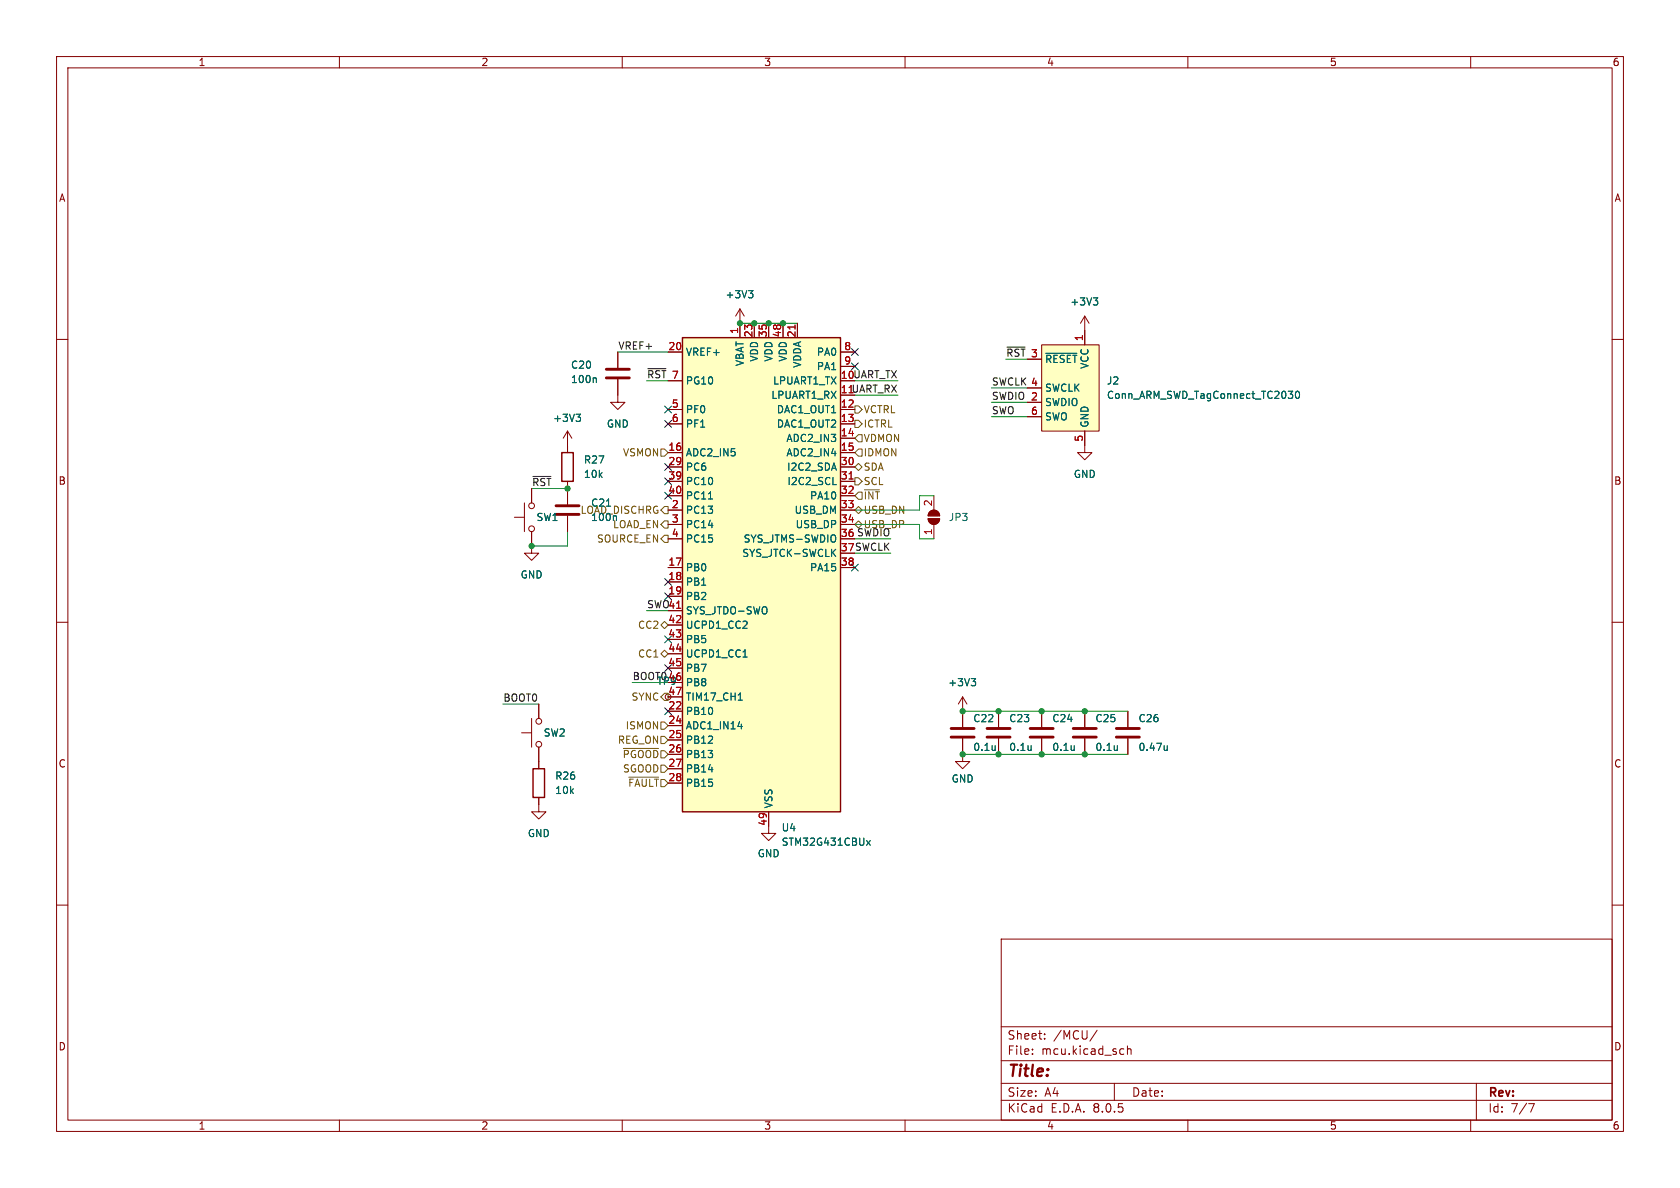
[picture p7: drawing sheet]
<svg xmlns="http://www.w3.org/2000/svg" width="297mm" height="210mm" viewBox="0 0 297 210" stroke-linecap="round" stroke-linejoin="round" font-family="sans-serif">
<g fill="none" stroke="#840000" stroke-width=".18">
<path d="M10 10h277v190h-277zM12 12h273v186h-273zM60 10v2M110 10v2M160 10v2M210 10v2M260 10v2M10 60h2M285 60h2M100.3 76.2l-.7 1.3M100.3 76.2v3.8M100.3 76.2l.8 1.3"/>
<path d="M109.2 67.1v4h1.3l-1.3 1.3-1.3-1.3h1.3M109.2 62.2v2.8M100.3 85.1v1.3M164.1 91.7h2a1.02 1.02 0 0 1-1 1 1.02 1.02 0 0 1-1-1zM164.4 90.5a1.02 1.02 0 0 1 1.1-.2 1.02 1.02 0 0 1 .6 .9h-2zM165.1 87.6v2.6M165.1 92.7v2.6M10 110h2M285 110h2M92.2 129.5h1.8M94 127v5.1M95.2 124.5v2.5"/>
<path d="M95.2 132.1v3.8M170.2 130.6v4h1.2l-1.2 1.3-1.3-1.3h1.3M170.2 125.7v2.8M176.5 125.7v2.8M176.5 130.6v2.8M184.1 125.7v2.8M184.1 130.6v2.8M191.8 125.7v2.8M191.8 130.6v2.8M199.4 125.7v2.8M199.4 130.6v2.8M10 160h2"/>
<path d="M95.2 141v2.5h-1.2l1.2 1.3 1.3-1.3h-1.3M285 160h2M177 166h108v32h-108zM60 198v2M110 198v2M160 198v2M177 194.5h108M177 191.5h108M177 187.5h108M177 181.5h108M182.5 186.3v.1M182.5 185.5v.1"/>
<path d="M184.7 183.6v.1M184.7 182.8v.1M194 182.1l-1.3 2M197 191.5v3M198.2 185.4l.5 .1M198.7 186.3l-.5 .1M199.3 185.5l.2-.1 .4 .1 .1 .9M199.3 184.9v1.5M210 198v2M260 198v2M261 191.5v6.5M270.2 195.1h1l-.6 1.5"/>
<circle cx="95.3" cy="127.5" r=".51"/>
<circle cx="95.3" cy="131.6" r=".51"/>
<circle cx="118.1" cy="123.2" r=".51"/>
</g>
<path d="M107.2 66.8h4.1M107.2 65.3h4.1M168.1 130.3h4.1M168.1 128.8h4.1M174.5 130.3h4.1M174.5 128.8h4.1M182.1 130.3h4.1M182.1 128.8h4.1M189.7 130.3h4.1M189.7 128.8h4.1M197.4 130.3h4M197.4 128.8h4" fill="none" stroke="#840000" stroke-width=".51"/>
<g fill="none" stroke="#006464" stroke-width=".18">
<path d="M101.8 73.2h.8l-.4 .5M102.4 73.7l.2 .2v.4l-.2 .2M105.2 66.8l.2 .2v.6M175.9 131.8v.9M175.9 132.5v.1M182.3 131.8v.9M182.3 132.5l-.1 .1M189.9 131.8v.9M189.9 132.5l-.1 .1M197.5 131.8v.9M197.5 132.5v.1M206.4 131.8v.9"/>
<path d="M206.4 132.5l-.4 .2"/>
</g>
<g fill="#840000" stroke="#840000" stroke-width=".18">
<path d="M164.1 91.7h2a1.02 1.02 0 0 1-1 1 1.02 1.02 0 0 1-1-1z"/>
<path d="M164.4 90.5a1.02 1.02 0 0 1 1.1-.2 1.02 1.02 0 0 1 .6 .9h-2z"/>
</g>
<path d="M99.3 80h2v5.1h-2zM94.2 135.9h2.1v5.1h-2.1z" fill="none" stroke="#840000" stroke-width=".25"/>
<path d="M120.6 59.7h28v83.8h-28z" fill="#ffffc2"/>
<path d="M120.6 59.7h28v83.8h-28z" fill="none" stroke="#840000" stroke-width=".25"/>
<g fill="none" stroke="#840000" stroke-width=".18">
<path d="M130.8 57.2v2.5M133.3 57.2v2.5M135.9 57.2v2.5M138.4 57.2v2.5M141 57.2v2.5M118.1 72.4h2.5M118.1 74.9h2.5M118.1 62.2h2.5M118.1 67.3h2.5M148.6 72.4h2.5M148.6 74.9h2.5M148.6 77.5h2.5"/>
<path d="M148.6 62.2h2.5M148.6 64.8h2.5M191.8 78.7v1.3h1.2l-1.2 1.3-1.3-1.3h1.3M90.9 91.4h1.8M92.7 88.9v5.1M94 94v3.8h-1.3l1.3 1.3 1.2-1.3h-1.2M94 86.4v2.5M100.3 86.4v2.8M100.3 91.2v2.8M118.1 80h2.5M118.1 90.2h2.5M118.1 82.6h2.5"/>
<path d="M118.1 92.7h2.5M118.1 85.1h2.5M118.1 87.6h2.5M118.1 95.3h2.5M148.6 80h2.5M148.6 90.2h2.5M148.6 82.6h2.5M148.6 92.7h2.5M148.6 85.1h2.5M148.6 87.6h2.5M118.1 100.3h2.5M118.1 102.9h2.5"/>
<path d="M118.1 105.4h2.5M118.1 108h2.5M118.1 110.5h2.5M118.1 113h2.5M118.1 115.6h2.5M118.1 118.1h2.5M148.6 100.3h2.5M118.1 125.7h2.5M118.1 128.3h2.5M118.1 130.8h2.5M118.1 133.4h2.5M118.1 135.9h2.5"/>
<path d="M118.1 138.4h2.5M118.1 120.7h2.5M118.1 123.2h2.5M135.9 143.5v3.8h1.3l-1.3 1.3-1.3-1.3h1.3"/>
<circle cx="94" cy="89.4" r=".51"/>
<circle cx="94" cy="93.5" r=".51"/>
</g>
<path d="M140.6 57.5v.7M150.1 84.7h.7M119.6 107.5h.7" fill="none" stroke="#a90000" stroke-width=".18"/>
<path d="M109 91.4v.6M125.2 88.2h.8M147.2 97.6l.5 .8M147.3 85.7h.6M147.6 94.6a.9 .9 0 0 1 0 1.2M147.7 97.1l-.7 .7M131.4 116.1h.7M130.5 128.4h.7M130.5 123.8h.7M153.2 148.6l.7 .8M153.9 148.6l-.7 .8" fill="none" stroke="#006464" stroke-width=".18"/>
<path d="M98.3 90.9h4.1M98.3 89.4h4.1" fill="none" stroke="#840000" stroke-width=".51"/>
<path d="M184.1 61h10.2v15.2h-10.2z" fill="#ffffc2"/>
<g fill="none" stroke="#840000" stroke-width=".18">
<path d="M130.8 54.6l-.8 1.3M130.8 54.6v5.1M130.8 54.6l.8 1.3M133.3 57.2v2.5M135.9 57.2v2.5M138.4 57.2v2.5M141 57.2v2.5M191.8 55.9v5.1M191.8 55.9l-.8 1.3M191.8 55.9l.7 1.3M100.3 78.7v1.3M109.2 62.2v2.8"/>
<path d="M109.2 67.1v2.8M118.1 72.4h2.5M118.1 74.9h2.5M118.1 62.2h2.5M118.1 67.3h2.5M148.6 72.4h2.5M148.6 74.9h2.5M148.6 77.5h2.5M148.6 62.2h2.5M148.6 64.8h2.5M181.6 71.1h2.5M181.6 63.5h2.5"/>
<path d="M181.6 68.6h2.5M181.6 73.7h2.5M184.1 61h10.2v15.2h-10.2zM191.8 76.2v2.5M94 86.4v2.5M94 94v2.5M100.3 85.1v4.1M100.3 91.2v2.8M118.1 80h2.5M118.1 90.2h2.5M118.1 82.6h2.5M118.1 92.7h2.5"/>
<path d="M118.1 85.1h2.5M118.1 87.6h2.5M118.1 95.3h2.5M148.6 80h2.5M148.6 90.2h2.5M148.6 82.6h2.5M148.6 92.7h2.5M148.6 85.1h2.5M148.6 87.6h2.5M118.1 100.3h2.5M118.1 102.9h2.5M118.1 105.4h2.5"/>
<path d="M118.1 108h2.5M118.1 110.5h2.5M118.1 113h2.5M118.1 115.6h2.5M118.1 118.1h2.5M148.6 100.3h2.5M95.2 124.5v2.5M95.2 132.1v3.8M118.1 125.7h2.5M118.1 128.3h2.5M118.1 130.8h2.5M118.1 133.4h2.5"/>
<path d="M118.1 135.9h2.5M118.1 138.4h2.5M118.1 120.7h2.5M118.1 123.2h2.5M170.2 123.2l-.8 1.3M170.2 123.2v5.3M170.2 130.6v2.8M170.2 123.2l.7 1.3M176.5 125.7v2.8M176.5 130.6v2.8M184.1 125.7v2.8M184.1 130.6v2.8"/>
<path d="M191.8 125.7v2.8M191.8 130.6v2.8M199.4 125.7v2.8M199.4 130.6v2.8M95.2 141v1.2M135.9 143.5v2.6"/>
</g>
<g fill="none" stroke="#006464" stroke-width=".18">
<path d="M132.3 51.4h.8l-.4 .5M132.9 51.9l.2 .2v.3l-.2 .2M193.3 52.6h.8l-.5 .5M193.8 53.1l.3 .3v.3l-.3 .2M101.8 73.2h.8l-.4 .5M102.4 73.7l.2 .2v.4l-.2 .2M105.2 66.8l.2 .2v.6M184.9 62.5h5.5M227.7 69.2h.8l-.4 .4 .4 .2v.4l-.2 .2h-.4M229.2 69.2h.1a.68 .68 0 0 1 .5 .6 .68 .68 0 0 1-.5 .6 .84 .84 0 0 1-.1-1.2zM109 91.4v.6M125.2 88.2h.8"/>
<path d="M147.2 97.6l.5 .8M147.3 85.7h.6M147.6 94.6a.9 .9 0 0 1 0 1.2M147.7 97.1l-.7 .7M131.4 116.1h.7M171.7 120h.8l-.4 .4M130.5 128.4h.7M130.5 123.8h.7M172.2 120.4l.3 .3v.3l-.3 .2M175.9 131.8v.9M175.9 132.5v.1M182.3 131.8v.9"/>
<path d="M182.3 132.5l-.1 .1M189.9 131.8v.9M189.9 132.5l-.1 .1M197.5 131.8v.9M197.5 132.5v.1M206.4 131.8v.9M206.4 132.5l-.4 .2M153.2 148.6l.7 .8M153.9 148.6l-.7 .8"/>
</g>
<g fill="none" stroke="#725600" stroke-width=".18">
<path d="M116.8 79.4h.7l.6 .6-.6 .6h-.7zM151.1 74.3h.7l.6 .6-.6 .7h-.7zM151.1 71.8h.7l.6 .6-.6 .6h-.7zM151.8 79.4h.6v1.2h-.6l-.7-.6zM151.8 76.8h.6v1.3h-.6l-.7-.6zM117.5 94.6h.6v1.3h-.6l-.7-.6zM117.5 92.1h.6v1.2h-.6l-.7-.6zM117.5 89.5h.6v1.3h-.6l-.7-.6zM151.1 82.6l.7-.7 .6 .7-.6 .6zM151.1 84.5h.7l.6 .6-.6 .6h-.7zM151.1 92.7l.7-.6 .6 .6-.6 .6zM151.8 87h.6v1.3h-.6l-.7-.7z"/>
<path d="M151.8 89.5l.6 .7-.6 .6-.7-.6zM116.8 115.6l.7-.7 .6 .7-.6 .6zM116.8 110.5l.7-.6 .6 .6-.6 .6zM110.2 132.3h6.2M111.2 137.4h5.2M116.8 127.6h.7l.6 .7-.6 .6h-.7zM116.8 130.2h.7l.6 .6-.6 .6h-.7zM116.8 135.3h.7l.6 .6-.6 .6h-.7zM117.5 122.6h.6v1.2h-.6l-.7-.6z"/>
</g>
<path d="M114.5 65.2h3.2M178 61.4h3.2M94.2 84.2h3.2" fill="none" stroke="#0f0f0f" stroke-width=".18"/>
<g fill="none" stroke="#009600" stroke-width=".18">
<path d="M130.8 57.2h10.2M109.2 62.2h8.9M114.3 67.3h3.8M151.1 67.3h7.6M151.1 69.9h7.6M175.3 68.6h6.3M175.3 73.7h6.3M175.3 71.1h6.3M177.8 63.5h3.8M94 86.4h6.3M100.3 94v2.5h-6.3M151.1 92.7h11.5v2.6h2.5"/>
<path d="M151.1 95.3h6.4M151.1 97.8h6.4M165.1 87.6h-2.5v2.6h-11.5M114.3 108h3.8M88.9 124.5h6.3M111.8 120.7h6.3M170.2 125.7h29.2M170.2 133.4h29.2"/>
</g>
<g fill="none" stroke="#000084" stroke-width=".18">
<path d="M117.5 74.3l1.2 1.2M117.5 71.8l1.2 1.2M118.7 74.3l-1.2 1.2M118.7 71.8l-1.2 1.2M150.5 64.2l1.2 1.2M150.5 61.6l1.2 1.2M151.7 64.2l-1.2 1.2M151.7 61.6l-1.2 1.2M117.5 87l1.2 1.2M117.5 84.5l1.2 1.2M117.5 81.9l1.2 1.3M118.7 87l-1.2 1.2"/>
<path d="M118.7 84.5l-1.2 1.2M118.7 81.9l-1.2 1.3M150.5 99.7l1.2 1.2M151.7 99.7l-1.2 1.2M117.5 102.3l1.2 1.2M117.5 117.5l1.2 1.2M117.5 104.8l1.2 1.2M117.5 112.4l1.2 1.2M118.7 102.3l-1.2 1.2M118.7 117.5l-1.2 1.2M118.7 104.8l-1.2 1.2M118.7 112.4l-1.2 1.2"/>
<path d="M117.5 125.1l1.2 1.2M118.7 125.1l-1.2 1.2"/>
</g>
<path d="M140.6 57.5v.7M150.1 84.7h.7M119.6 107.5h.7" fill="none" stroke="#a90000" stroke-width=".18"/>
<g fill="#009600" stroke="#009600" stroke-width=".18">
<circle cx="133.3" cy="57.2" r=".46"/>
<circle cx="135.9" cy="57.2" r=".46"/>
<circle cx="138.4" cy="57.2" r=".46"/>
<circle cx="130.8" cy="57.2" r=".46"/>
<circle cx="170.2" cy="133.4" r=".46"/>
<circle cx="170.2" cy="125.7" r=".46"/>
<circle cx="176.5" cy="125.7" r=".46"/>
<circle cx="184.1" cy="133.4" r=".46"/>
<circle cx="176.5" cy="133.4" r=".46"/>
<circle cx="184.1" cy="125.7" r=".46"/>
<circle cx="191.8" cy="125.7" r=".46"/>
<circle cx="191.8" cy="133.4" r=".46"/>
<circle cx="100.3" cy="86.4" r=".46"/>
<circle cx="94" cy="96.5" r=".46"/>
</g>
<text font-size="2.8" fill="#840000" x="178" y="190.9">Title:</text>
<g font-size="2.1" fill="#840000">
<text x="178" y="184">Sheet:</text>
<text x="186.2" y="184">/MCU/</text>
<text x="178" y="186.7">File:</text>
<text x="184.1" y="186.7">mcu.kicad_sch</text>
<text x="178" y="196.9">KiCad</text>
<text x="178" y="194.1">Size:</text>
<text x="184.7" y="194.1">A4</text>
<text x="185.7" y="196.9">E.D.A.</text>
<text x="193.3" y="196.9">8.0.5</text>
<text x="200" y="194.1">Date:</text>
<text x="263" y="194.3">Rev:</text>
<text x="263" y="196.9">Id:</text>
<text x="267.1" y="196.9">7/7</text>
</g>
<g font-size="1.8" fill="#840000">
<text x="35" y="11.9">1</text>
<text x="85" y="11.9">2</text>
<text x="135" y="11.9">3</text>
<text x="185" y="11.9">4</text>
<text x="235" y="11.9">5</text>
<text x="285" y="11.9">6</text>
<text x="10.3" y="35.9">A</text>
<text x="285.3" y="35.9">A</text>
<text x="148.5" y="67.1">10UART_TX</text>
<text x="10.3" y="85.9">B</text>
<text x="285.3" y="85.9">B</text>
<text x="148.5" y="95">36 SWDIO</text>
<text x="148.5" y="97.5">37 SWCLK</text>
<text x="10.3" y="135.9">C</text>
<text x="285.3" y="135.9">C</text>
<text x="10.3" y="185.9">D</text>
<text x="285.3" y="185.9">D</text>
<text x="35" y="199.9">1</text>
<text x="85" y="199.9">2</text>
<text x="135" y="199.9">3</text>
<text x="185" y="199.9">4</text>
<text x="235" y="199.9">5</text>
<text x="285" y="199.9">6</text>
</g>
<g font-size="1.8" fill="#006464">
<text x="128.2" y="52.9">+3V3</text>
<text x="189.1" y="54.2">+3V3</text>
<text x="100.8" y="65.4">C20</text>
<text x="121.2" y="63.1">VREF+</text>
<text x="131.7" y="64.8" transform="rotate(-90 131.7 64.8)">VBAT</text>
<text x="134.2" y="64" transform="rotate(-90 134.2 64)">VDD</text>
<text x="136.8" y="64" transform="rotate(-90 136.8 64)">VDD</text>
<text x="139.3" y="64" transform="rotate(-90 139.3 64)">VDD</text>
<text x="141.8" y="65.1" transform="rotate(-90 141.8 65.1)">VDDA</text>
<text x="144.3" y="63.1">PA0</text>
<text x="144.3" y="65.6">PA1</text>
<text x="184.7" y="64.4">~{RESET}</text>
<text x="192.6" y="65.3" transform="rotate(-90 192.6 65.3)">VCC</text>
<text x="100.8" y="67.9">100n</text>
<text x="121.2" y="68.2">PG10</text>
<text x="136.3" y="70.7">LPUART1_RX</text>
<text x="136.6" y="68.2">LPUART1_TX</text>
<text x="184.7" y="72">SWDIO</text>
<text x="184.7" y="69.4">SWCLK</text>
<text x="195.6" y="68.2">J2</text>
<text x="195.6" y="70.7">Conn_ARM_SWD_TagConnect_TC2030</text>
<text x="97.7" y="74.8">+3V3</text>
<text x="107.2" y="75.8">GND</text>
<text x="121.2" y="73.3">PF0</text>
<text x="121.2" y="75.8">PF1</text>
<text x="137.2" y="73.3">DAC1_OUT1</text>
<text x="137.2" y="75.8">DAC1_OUT2</text>
<text x="184.7" y="74.5">SWO</text>
<text x="192.6" y="75.7" transform="rotate(-90 192.6 75.7)">GND</text>
<text x="103.1" y="82.1">R27</text>
<text x="121.2" y="80.9">ADC2_IN5</text>
<text x="121.2" y="83.4">PC6</text>
<text x="138.9" y="78.3">ADC2_IN3</text>
<text x="138.9" y="80.9">ADC2_IN4</text>
<text x="139" y="83.4">I2C2_SDA</text>
<text x="103.1" y="84.7">10k</text>
<text x="104.4" y="89.8">C21</text>
<text x="121.2" y="86">PC10</text>
<text x="121.2" y="88.5">PC11</text>
<text x="139.1" y="86">I2C2_SCL</text>
<text x="143.1" y="88.5">PA10</text>
<text x="189.7" y="84.7">GND</text>
<text x="94.8" y="92.3">SW1</text>
<text x="102.5" y="91">LOAD_DISCHRG</text>
<text x="104.4" y="92.3">100n</text>
<text x="121.2" y="91">PC13</text>
<text x="121.2" y="93.6">PC14</text>
<text x="140.4" y="91">USB_DM</text>
<text x="140.6" y="93.6">USB_DP</text>
<text x="167.6" y="92.3">JP3</text>
<text x="121.2" y="101.2">PB0</text>
<text x="121.2" y="96.1">PC15</text>
<text x="131.1" y="98.7">SYS_JTCK-SWCLK</text>
<text x="131.4" y="96.1">SYS_JTMS-SWDIO</text>
<text x="143.1" y="101.2">PA15</text>
<text x="91.9" y="102.5">GND</text>
<text x="121.2" y="103.7">PB1</text>
<text x="121.2" y="106.3">PB2</text>
<text x="121.2" y="108.8">SYS_JTDO-SWO</text>
<text x="121.2" y="111.4">UCPD1_CC2</text>
<text x="121.2" y="113.9">PB5</text>
<text x="121.2" y="116.4">UCPD1_CC1</text>
<text x="121.2" y="119">PB7</text>
<text x="116.1" y="121.3">TP9</text>
<text x="121.2" y="121.5">PB8</text>
<text x="121.2" y="124.1">TIM17_CH1</text>
<text x="167.5" y="121.5">+3V3</text>
<text x="96" y="130.4">SW2</text>
<text x="121.2" y="126.6">PB10</text>
<text x="121.2" y="129.1">ADC1_IN14</text>
<text x="121.2" y="131.7">PB12</text>
<text x="172" y="127.9">C22</text>
<text x="178.3" y="127.9">C23</text>
<text x="185.9" y="127.9">C24</text>
<text x="193.6" y="127.9">C25</text>
<text x="201.2" y="127.9">C26</text>
<text x="121.2" y="134.2">PB13</text>
<text x="121.2" y="136.8">PB14</text>
<text x="172" y="132.9">0.1u</text>
<text x="178.3" y="132.9">0.1u</text>
<text x="185.9" y="132.9">0.1u</text>
<text x="193.6" y="132.9">0.1u</text>
<text x="201.2" y="132.9">0.47u</text>
<text x="98.1" y="140.6">10k</text>
<text x="98.1" y="138">R26</text>
<text x="121.2" y="139.3">PB15</text>
<text x="136.8" y="143" transform="rotate(-90 136.8 143)">VSS</text>
<text x="168.1" y="138.5">GND</text>
<text x="93.2" y="148.2">GND</text>
<text x="138.1" y="147.2">U4</text>
<text x="138.1" y="149.7">STM32G431CBUx</text>
<text x="133.9" y="151.7">GND</text>
</g>
<g font-size="1.8" fill="#a90000">
<text x="130.6" y="59.1" transform="rotate(-90 130.6 59.1)">1</text>
<text x="133.1" y="59.7" transform="rotate(-90 133.1 59.7)">23</text>
<text x="135.6" y="59.7" transform="rotate(-90 135.6 59.7)">35</text>
<text x="138.2" y="59.7" transform="rotate(-90 138.2 59.7)">48</text>
<text x="140.7" y="59.7" transform="rotate(-90 140.7 59.7)">21</text>
<text x="118.1" y="62">20</text>
<text x="149.2" y="62">8</text>
<text x="149.2" y="64.5">9</text>
<text x="182.2" y="63.2">3</text>
<text x="191.5" y="60.4" transform="rotate(-90 191.5 60.4)">1</text>
<text x="118.7" y="67.1">7</text>
<text x="148.5" y="69.6">11UART_RX</text>
<text x="148.5" y="67.1">10</text>
<text x="148.5" y="69.6">11</text>
<text x="182.2" y="70.9">2</text>
<text x="182.2" y="68.3">4</text>
<text x="118.7" y="72.1">5</text>
<text x="118.7" y="74.7">6</text>
<text x="148.5" y="72.1">12</text>
<text x="148.5" y="74.7">13</text>
<text x="148.5" y="77.2">14</text>
<text x="182.2" y="73.4">6</text>
<text x="118.1" y="79.8">16</text>
<text x="118.1" y="82.3">29</text>
<text x="148.5" y="79.8">15</text>
<text x="148.5" y="82.3">30</text>
<text x="191.5" y="78.2" transform="rotate(-90 191.5 78.2)">5</text>
<text x="118.1" y="84.8">39</text>
<text x="118.1" y="87.4">40</text>
<text x="118.7" y="89.9">2</text>
<text x="148.5" y="84.8">31</text>
<text x="148.5" y="87.4">32</text>
<text x="148.5" y="89.9">33</text>
<text x="164.8" y="89.6" transform="rotate(-90 164.8 89.6)">2</text>
<text x="118.7" y="92.5">3</text>
<text x="118.7" y="95">4</text>
<text x="148.5" y="92.5">34</text>
<text x="148.5" y="95">36</text>
<text x="164.8" y="94.7" transform="rotate(-90 164.8 94.7)">1</text>
<text x="118.1" y="100.1">17</text>
<text x="148.5" y="100.1">38</text>
<text x="148.5" y="97.5">37</text>
<text x="118.1" y="102.6">18</text>
<text x="118.1" y="105.2">19</text>
<text x="118.1" y="107.7">41</text>
<text x="118.1" y="110.2">42</text>
<text x="118.1" y="112.8">43</text>
<text x="118.1" y="115.3">44</text>
<text x="118.1" y="117.9">45</text>
<text x="118.1" y="125.5">22</text>
<text x="118.1" y="120.4">46</text>
<text x="118.1" y="122.9">47</text>
<text x="118.1" y="128">24</text>
<text x="118.1" y="130.6">25</text>
<text x="118.1" y="133.1">26</text>
<text x="118.1" y="135.6">27</text>
<text x="118.1" y="138.2">28</text>
<text x="135.6" y="146.1" transform="rotate(-90 135.6 146.1)">49</text>
</g>
<g font-size="1.8" fill="#0f0f0f">
<text x="109.2" y="61.9">VREF+</text>
<text x="177.8" y="63.2">~{RST}</text>
<text x="114.3" y="67">~{RST}</text>
<text x="175.3" y="70.8">SWDIO 2</text>
<text x="175.3" y="68.2">SWCLK 4</text>
<text x="175.3" y="73.3">SWO</text>
<text x="94" y="86">~{RST}</text>
<text x="152.6" y="93.6">USB_DP</text>
<text x="114.3" y="107.6">SWO41</text>
<text x="88.9" y="124.1">BOOT0</text>
<text x="111.8" y="120.3">BOOT0</text>
</g>
<g font-size="1.8" fill="#725600">
<text x="152.6" y="75.8">ICTRL</text>
<text x="152.6" y="73.3">VCTRL</text>
<text x="110" y="80.9">VSMON</text>
<text x="152.6" y="83.4">SDA</text>
<text x="152.6" y="80.9">IDMON</text>
<text x="152.6" y="78.3">VDMON</text>
<text x="152.6" y="88.5">~{INT}</text>
<text x="152.6" y="86">SCL</text>
<text x="108.3" y="93.6">LOAD_EN</text>
<text x="152.6" y="91">USB_DN</text>
<text x="105.4" y="96.1">SOURCE_EN</text>
<text x="112.7" y="111.4">CC2</text>
<text x="112.7" y="116.4">CC1</text>
<text x="111.5" y="124.1">SYNC</text>
<text x="109.1" y="131.7">REG_ON</text>
<text x="110.5" y="129.1">ISMON</text>
<text x="110" y="134.2">~{PGOOD}</text>
<text x="110" y="136.8">SGOOD</text>
<text x="110.9" y="139.3">~{FAULT}</text>
</g>
</svg>
